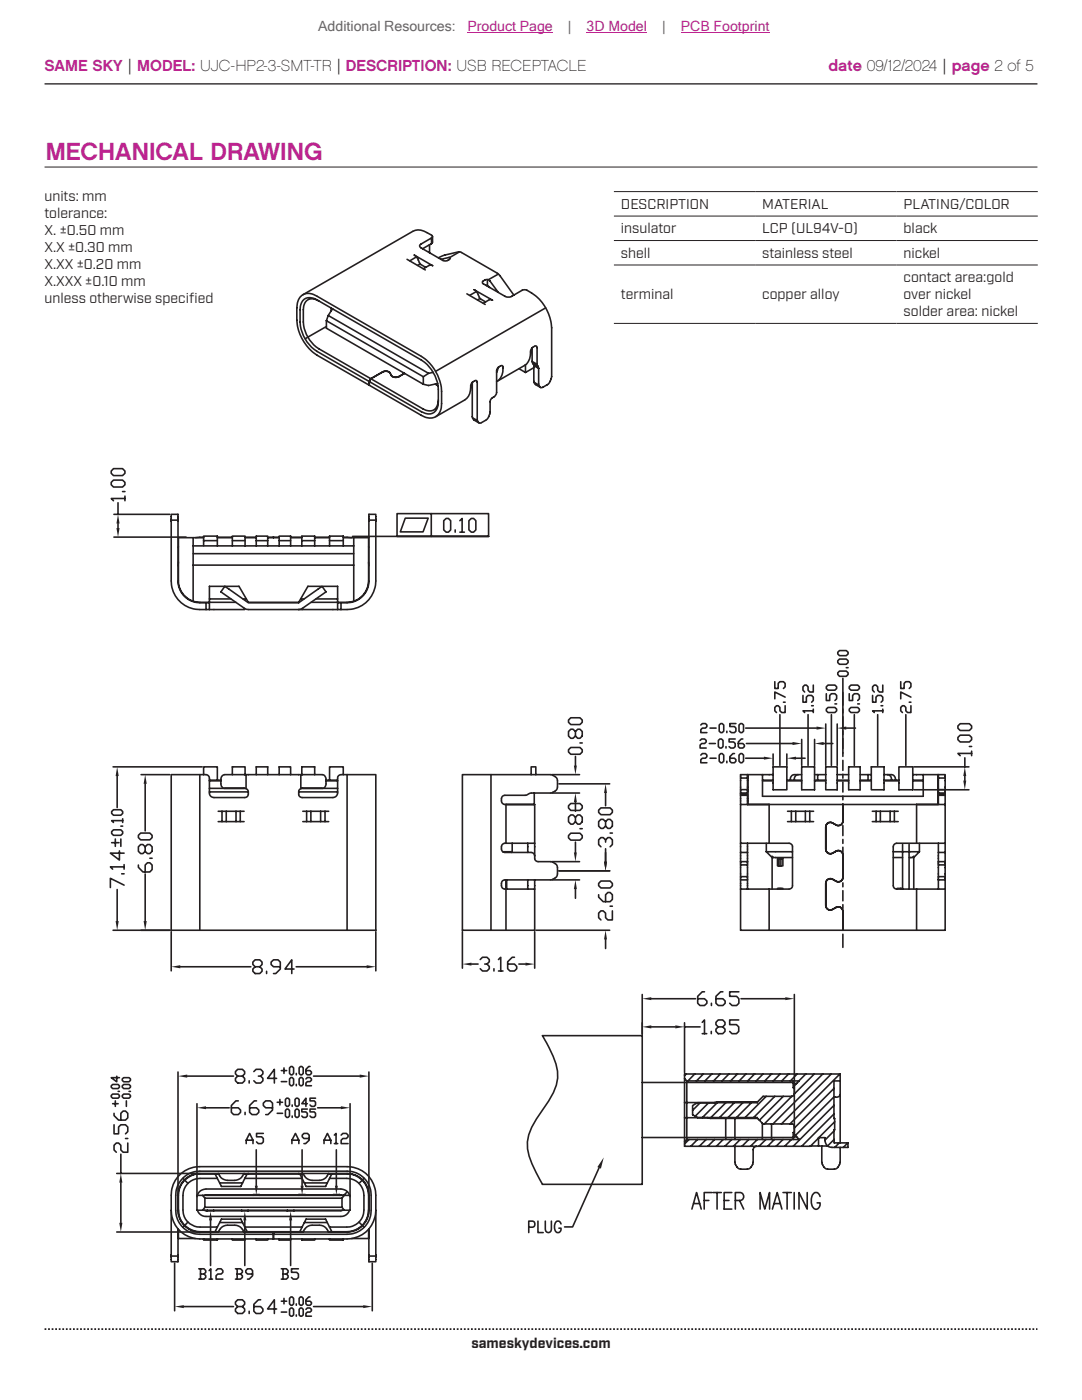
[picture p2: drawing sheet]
<svg xmlns="http://www.w3.org/2000/svg" width="216mm" height="279mm" viewBox="0 0 216 279" stroke-linecap="round" stroke-linejoin="round" font-family="sans-serif">
<path d="M8.9 16.7h198.1" fill="none" stroke="#231f20" stroke-width=".26"/>
<path d="M8.9 265.3h198.1" fill="none" stroke="#231f20" stroke-width=".35" stroke-dasharray=".4 .4 .4 .4 .4 .4" stroke-dashoffset=".7" stroke-linecap="butt"/>
<path d="M8.9 33.3h198.1M122.5 38.2h84.6M122.5 43.1h84.6M122.5 48h84.6M122.5 52.9h84.6M122.5 64.5h84.6" fill="none" stroke="#231f20" stroke-width=".2"/>
<path d="M35.5 213.9v24.4M37.4 214.8h9.2M62.6 214.8h9.2M73.6 213.9v24.4" fill="none" stroke="#231f20" stroke-width=".32"/>
<g fill="#231f20">
<path d="M35.5 214.8l1.9-.3v.6z"/>
<path d="M71.8 214.5l1.8 .3-1.8 .3z"/>
</g>
<g fill="none" stroke="#231f20" stroke-width=".32">
<path d="M47.4 214.8l-.4-.5v-.4l.4-.5h1l.4 .5v.4l-.4 .5h-1l-.4 .4v.5l.4 .4h1l.4-.4v-.5l-.4-.4M49.7 215.7v.4M50.7 213.9l.4-.5h.9l.5 .5v.4l-.5 .5h-.4M52 214.8l.5 .4v.5l-.5 .4h-.9l-.4-.4M55.2 215.2h-1.8l1.3-1.8v2.7M56.1 213.7h1.1M56.1 215.9h1.1M56.7 213.1v1.1M58 212.8h.3l.3 .3v1.1l-.3 .3h-.3l-.2-.3v-1.1zM58 215h.3l.3 .3v1.1l-.3 .3h-.3l-.2-.3v-1.1zM59.1 214.2v.3M59.1 216.4v.3"/>
<path d="M59.9 212.8h.3l.3 .3v1.1l-.3 .3h-.3l-.2-.3v-1.1zM59.9 215h.3l.3 .3v1.1l-.3 .3h-.3l-.2-.3v-1.1zM61 215.3l.3-.3h.6l.2 .3v.3l-.2 .3h-.6l-.3 .2v.6h1.1M61.9 212.8h-.3l-.6 .6v.8l.3 .3h.6l.2-.3v-.3l-.2-.2h-.9M23.3 234.2h16.3M24.1 230.3v3.9M24.1 236v8M23.3 245.9h16.3"/>
</g>
<g fill="#231f20">
<path d="M23.8 244h.6l-.3 1.9z"/>
<path d="M24.1 234.2l.3 1.8h-.6z"/>
</g>
<g fill="none" stroke="#231f20" stroke-width=".32">
<path d="M111.5 156.4h10.2M120.8 158.3v2.5M111.5 173.8h10.2M120.8 169.4v2.6M22.2 216.7l.3-.3h1.1l.2 .3v.3l-.2 .2h-1.1l-.3-.2zM22.5 218.3h1.1l.2 .3v.3l-.2 .3h-1.1l-.3-.3v-.3zM23 219.7v1.1M23.3 214.8v1.1l-1.1-.8h1.6M23.6 217.8h.2M24.4 218.6l.3-.3h1.1l.2 .3v.3l-.2 .3h-1.1l-.3-.3zM24.4 216.7l.3-.3h1.1l.2 .3v.3l-.2 .2h-1.1l-.3-.2zM24.4 215.3l.3-.2h1.1l.2 .2v.3l-.2 .3h-1.1l-.3-.3z"/>
<path d="M25.2 219.7v1.1M25.8 217.8h.2M22.5 220.3h1.1M22.8 224.5v1.8h.9v-1.4l.4-.4h.9l.5 .4v.9l-.5 .5M22.8 222.2v.4l.9 .9h1.3l.5-.4v-.9l-.5-.5h-.4l-.5 .5v1.3M25 227.2h.5M25.5 228.1v1.9h-.9l-.5-.5v-.9l-.4-.5h-.5l-.4 .5v.9l.4 .5"/>
</g>
<g fill="#231f20">
<path d="M120.8 156.4l.3 1.9h-.6z"/>
<path d="M120.5 172h.6l-.3 1.8z"/>
</g>
<path d="M111.5 173.8h10.2M119.9 161.2h1.8l.5 .5v.4l-.5 .5h-1.8l-.4-.5v-.4zM120.8 168.1v-.5l-.4-.4h-.5l-.4 .4v.9l.4 .5M120.8 167.6l.5-.4h.4l.5 .4v.9l-.5 .5M120.8 164l.5-.5h.4l.5 .5v.9l-.5 .4h-.4l-.5-.4v-.9l-.4-.5h-.5l-.4 .5v.9l.4 .4h.5l.4-.4M120.8 170.1v1.9M121.7 166.3h.5M107 185.7h14.7M120.8 187.5v1.8" fill="none" stroke="#231f20" stroke-width=".32"/>
<g fill="#231f20">
<path d="M120.5 172h.6l-.3 1.8z"/>
<path d="M120.8 185.7l.3 1.8h-.6z"/>
</g>
<path d="M28.2 154.6h5.7M29 156.4v9.4M29 174.4v9.4M119.5 178.6v.4l.9 .9h1.3l.5-.4v-.9l-.5-.5h-.4l-.5 .5v1.3M119.9 175.8h1.8l.5 .5v.5l-.5 .4h-1.8l-.4-.4v-.5zM28.2 185.7h5.7M121.7 180.9h.5M122.2 181.8v1.8h-.9l-.5-.5v-.9l-.4-.4h-.5l-.4 .4v.9l.4 .5" fill="none" stroke="#231f20" stroke-width=".32"/>
<g fill="#231f20">
<path d="M28.7 183.8h.6l-.3 1.9z"/>
<path d="M29 154.6l.3 1.8h-.6z"/>
</g>
<path d="M27.6 172.6v.5l.9 .9h1.4l.5-.5v-.9l-.5-.4h-.5l-.4 .4v1.4M28.1 166.3h1.8l.5 .4v.5l-.5 .4h-1.8l-.5-.4v-.5zM29 169l.4-.5h.5l.5 .5v.9l-.5 .5h-.5l-.4-.5v-.9l-.5-.5h-.4l-.5 .5v.9l.5 .5h.4l.5-.5M29.9 171.3h.5M34.8 252.1v9.5M74.3 252.1v9.5M36.7 260.8h9.9M62.6 260.8h9.9" fill="none" stroke="#231f20" stroke-width=".32"/>
<g fill="#231f20">
<path d="M34.8 260.8l1.9-.3v.6z"/>
<path d="M72.5 260.5l1.8 .3-1.8 .3z"/>
</g>
<g fill="none" stroke="#231f20" stroke-width=".32">
<path d="M39.3 220.3v18.5M41.1 221.1h4.6M63.4 221.1h4.6M69.9 220.3v18.5M52 259.4h-.4l-.9 .9v1.4l.4 .4h.9l.5-.4v-.5l-.5-.4h-1.3M56.1 259.7h1.1M56.7 259.1v1.1M57.8 259.1l.2-.3h.3l.3 .3v1.1l-.3 .3h-.3l-.2-.3zM59.9 258.8h.3l.3 .3v1.1l-.3 .3h-.3l-.2-.3v-1.1zM61.9 258.8h-.3l-.6 .6v.8l.3 .3h.6l.2-.3v-.3l-.2-.2h-.9M47.4 260.8l-.4-.5v-.4l.4-.5h1l.4 .5v.4l-.4 .5h-1l-.4 .4v.5l.4 .4h1l.4-.4v-.5l-.4-.4M49.7 261.7v.4"/>
<path d="M55.2 261.2h-1.8l1.3-1.8v2.7M56.1 261.9h1.1M58 261h.3l.3 .3v1.1l-.3 .3h-.3l-.2-.3v-1.1zM59.1 260.2v.3M59.1 262.4v.3M59.9 261h.3l.3 .3v1.1l-.3 .3h-.3l-.2-.3v-1.1zM61 261.3l.3-.3h.6l.2 .3v.3l-.2 .3h-.6l-.3 .2v.6h1.1"/>
</g>
<g fill="#231f20">
<path d="M39.3 221.1l1.8-.3v.6z"/>
<path d="M68 220.8l1.9 .3-1.9 .3z"/>
</g>
<g fill="none" stroke="#231f20" stroke-width=".32">
<path d="M110.1 158.3h5.5M110.1 154.6h5.5M114.8 151v1.8M114.8 160.1v1.8M47.5 219.7h-.4l-.9 .9v1.4l.4 .4h.9l.5-.4v-.5l-.5-.4h-1.3M51.2 219.7h-.5l-.9 .9v1.4l.5 .4h.9l.4-.4v-.5l-.4-.4h-1.4M55.3 220h1.1M55.8 219.4v1.1M57.2 219.2h.3l.3 .2v1.1l-.3 .3h-.3l-.3-.3v-1.1zM58.9 219.4l.2-.2h.3l.3 .2v1.1l-.3 .3h-.3l-.2-.3zM63 219.2h-1.1v.5h.8l.3 .3v.5l-.3 .3h-.6l-.2-.3M48.9 222v.4"/>
<path d="M54.4 221.1h-1.4l-.5-.5v-.4l.5-.5h.9l.5 .5v1.3l-.9 .9h-.5M55.3 222.2h1.1M57.2 221.3h.3l.3 .3v1.1l-.3 .3h-.3l-.3-.3v-1.1zM58.3 220.5v.3M58.3 222.7v.3M59.1 221.3h.3l.3 .3v1.1l-.3 .3h-.3l-.2-.3v-1.1zM61.3 220.3h-1.1l.8-1.1v1.6M61.3 221.3h-1.1v.6h.8l.3 .3v.5l-.3 .3h-.5l-.3-.3M63 221.3h-1.1v.6h.8l.3 .3v.5l-.3 .3h-.6l-.2-.3"/>
</g>
<g fill="#231f20">
<path d="M114.8 158.3l.3 1.8h-.6z"/>
<path d="M114.5 152.8h.6l-.3 1.8z"/>
</g>
<path d="M113.9 149.2h1.8l.5 .4v.5l-.5 .4h-1.8l-.5-.4v-.5zM113.9 143.2h1.8l.5 .5v.5l-.5 .4h-1.8l-.5-.4v-.5zM114.8 146l.5-.5h.4l.5 .5v.9l-.5 .4h-.4l-.5-.4v-.9l-.5-.5h-.4l-.5 .5v.9l.5 .4h.4l.5-.4M115.7 148.3h.5M110.1 172h5.5M110.1 175.6h5.5M114.8 168.1v2M114.8 177.4v1.9" fill="none" stroke="#231f20" stroke-width=".32"/>
<g fill="#231f20">
<path d="M114.8 175.6l.3 1.8h-.6z"/>
<path d="M114.5 170.1h.6l-.3 1.9z"/>
</g>
<path d="M22.6 153h17.7M23.4 154.9v6.3M23.4 177.5v6.3M113.9 166.3h1.8l.5 .5v.4l-.5 .5h-1.8l-.5-.5v-.4zM113.9 160.4h1.8l.5 .4v.5l-.5 .4h-1.8l-.5-.4v-.5zM114.8 163.1l.5-.5h.4l.5 .5v.9l-.5 .5h-.4l-.5-.5v-.9l-.5-.5h-.4l-.5 .5v.9l.5 .5h.4l.5-.5M115.7 165.4h.5M22.6 185.7h11.3" fill="none" stroke="#231f20" stroke-width=".32"/>
<g fill="#231f20">
<path d="M23.1 183.8h.6l-.3 1.9z"/>
<path d="M23.4 153l.3 1.9h-.6z"/>
</g>
<g fill="none" stroke="#231f20" stroke-width=".32">
<path d="M70.3 107.1h27.2h-18.3v-4.6h18.3v4.6M80.9 103.4h4.5l-1 2.7h-4.5zM86.1 102.5v4.6M88.5 103.9l.5-.4h.5l.4 .4v1.9l-.4 .4h-.5l-.5-.4zM90.8 105.8v.4M91.8 103.9l.4-.4v2.7M91.8 106.2h.9M93.6 103.9l.4-.4h.5l.5 .4v1.9l-.5 .4h-.5l-.4-.4zM168.2 138.2v2.5M148.8 151.3h3.6M154.3 150.5v2.3M157 150.5v2.3"/>
<path d="M158.8 151.3h1.8M168.2 141.5v.8M168.2 143v2.1M168.2 145.8v.8M168.2 147.4v2M168.2 150.2v.8M168.2 151.7v2M168.2 154.5v.8M168.2 156.1v2M168.2 158.9v.7M22.3 162l.3-.4h1.5l.4 .4v.3l-.4 .4h-1.5l-.3-.4zM22.3 168.2h1.4"/>
<path d="M22.6 165.6h1.5l.4 .4v.3l-.4 .4h-1.5l-.3-.4v-.3zM23 167.4v1.5M23.8 169.8v1.8l-1.8-1.3h2.8M24.1 167.4v1.5M24.1 164.9h.4M24.3 174.4h.5M24.5 163.8h-2.2l.3 .3M24.5 163.4v.7M24.8 176.6l-2.8-1.3v1.8M24.8 173h-2.8l.5 .5M24.8 172.6v.9M168.2 160.4v2"/>
<path d="M168.2 163.2v.8M168.2 164.8v2M168.2 167.5v.8M168.2 169.1v2M168.2 171.9v.7M168.2 173.4v2M168.2 176.2v.8M168.2 177.7v2.1M168.2 180.5v.8M168.2 182.1v2M168.2 184.9v.8M168.2 186.4v2.7"/>
</g>
<g fill="#231f20">
<path d="M157 151.3l1.8-.3v.6z"/>
<path d="M152.4 151l1.9 .3-1.9 .3z"/>
</g>
<path d="M139.8 150.7l.3-.3h.7l.3 .3v.3l-.3 .3h-.7l-.3 .3v.6h1.3M141.7 151.3h1.2M143.5 150.7l.3-.3h.3l.3 .3v1.2l-.3 .3h-.3l-.3-.3zM145 151.9v.3M146.6 150.4h-.4l-.6 .6v.9l.3 .3h.7l.2-.3v-.3l-.2-.3h-1M147.5 150.7l.3-.3h.3l.3 .3v1.2l-.3 .3h-.3l-.3-.3zM148.9 148.4h9.2M160 147.6v5.2M162.5 147.6v5.2M164.3 148.4h1.9" fill="none" stroke="#231f20" stroke-width=".32"/>
<g fill="#231f20">
<path d="M162.5 148.4l1.8-.3v.6z"/>
<path d="M158.1 148.1l1.9 .3-1.9 .3z"/>
</g>
<path d="M139.7 147.8l.3-.3h.6l.3 .3v.3l-.3 .3h-.6l-.3 .3v.6h1.2M141.5 148.4h1.2M143.3 147.8l.3-.3h.4l.3 .3v1.2l-.3 .3h-.4l-.3-.3zM144.9 149v.3M146.7 147.5h-1.2v.6h.9l.3 .3v.6l-.3 .3h-.6l-.3-.3M148.2 147.5h-.3l-.6 .6v.9l.3 .3h.6l.3-.3v-.3l-.3-.3h-.9M182.4 157.6h10.9M182.4 153h10.9M192.5 151.2v1.8M192.5 154.9v.9" fill="none" stroke="#231f20" stroke-width=".32"/>
<g fill="#231f20">
<path d="M192.2 155.8h.6l-.3 1.8z"/>
<path d="M192.5 153l.3 1.9h-.6z"/>
</g>
<path d="M22.7 107.2h14.4M22.7 102.6h11.2M23.5 100.3v2.3M23.5 104.5v.9M191.1 147.2l.5-.5h1.8l.5 .5v.4l-.5 .5h-1.8l-.5-.5zM191.6 144.4h1.8l.5 .5v.4l-.5 .5h-1.8l-.5-.5v-.4zM193.4 149h.5M193.9 150.4h-2.8l.5 .4M193.9 149.9v.9" fill="none" stroke="#231f20" stroke-width=".32"/>
<g fill="#231f20">
<path d="M23.2 105.4h.7l-.4 1.8z"/>
<path d="M23.5 102.6l.4 1.9h-.7z"/>
</g>
<g fill="none" stroke="#231f20" stroke-width=".32">
<path d="M22.6 95.8h1.9l.4 .5v.4l-.4 .5h-1.9l-.4-.5v-.4zM22.6 93.5h1.9l.4 .5v.5l-.4 .4h-1.9l-.4-.4v-.5zM24.5 98.1h.4M24.9 99.5h-2.7l.4 .4M24.9 99v.9M39.9 154.6v31.1M69.3 154.6v31.1M98 154.6v31.1M101 160.6v7.7M101 177.4v8.3M153.5 160.6v7.7M153.5 177.4v8.3"/>
<path d="M182.9 160.6v7.7M182.9 177.4v8.3"/>
</g>
<path d="M42 241.8l.3 1.8h-.6z" fill="#231f20"/>
<path d="M39.7 253.2h1l.4 .4v.3l-.4 .4M40 254.3h.7l.4 .3v.3l-.4 .4h-1M40 253.2v2.1M41.7 253.6l.4-.4v2.1M41.7 255.3h.7M42 243.6v9M43.1 253.6l.4-.4h.6l.4 .4v.3l-.4 .4h-.6l-.4 .3v.7h1.4" fill="none" stroke="#231f20" stroke-width=".32"/>
<path d="M48.8 241.8l.4 1.8h-.6z" fill="#231f20"/>
<path d="M47 253.2h1l.4 .4v.3l-.4 .4M47.3 254.3h.7l.4 .3v.3l-.4 .4h-1M47.3 253.2v2.1M48.8 243.6v9M50.4 254.3h-1l-.4-.4v-.3l.4-.4h.7l.3 .4v1l-.7 .7h-.3" fill="none" stroke="#231f20" stroke-width=".32"/>
<path d="M58 241.8l.3 1.8h-.6z" fill="#231f20"/>
<path d="M56.1 253.2h1l.4 .4v.3l-.4 .4M56.5 254.3h.6l.4 .3v.3l-.4 .4h-1M56.5 253.2v2.1M58 243.6v9M59.5 253.2h-1.3v.7h1l.3 .4v.6l-.3 .4h-.7l-.3-.4" fill="none" stroke="#231f20" stroke-width=".32"/>
<path d="M50.8 236.6h.6l-.3 1.8z" fill="#231f20"/>
<path d="M49.1 228.2v-.6l.7-1.4 .7 1.4v.6M49.1 227.6h1.4M51.1 229.5v7.1M52.5 226.2h-1.3v.7h1l.3 .3v.7l-.3 .3h-.7l-.3-.3" fill="none" stroke="#231f20" stroke-width=".32"/>
<path d="M60 236.6h.6l-.3 1.8z" fill="#231f20"/>
<path d="M58.2 228.2v-.6l.8-1.4 .6 1.4v.6M58.2 227.6h1.4M60.3 229.5v7.1M61.7 227.2h-1.1l-.3-.3v-.4l.3-.3h.8l.3 .3v1.1l-.7 .6h-.4" fill="none" stroke="#231f20" stroke-width=".32"/>
<path d="M66.8 236.6h.6l-.3 1.8z" fill="#231f20"/>
<path d="M148.8 145.3h14.1M164.8 144.5v8.3M167.1 144.5v8.3M168.9 145.3h1.8M64.7 228.2v-.6l.6-1.4 .7 1.4v.6M64.7 227.6h1.3M66.7 226.5l.4-.3v2M66.7 228.2h.7M67.1 229.5v7.1M68.1 226.5l.3-.3h.7l.4 .3v.4l-.4 .3h-.7l-.3 .4v.6h1.4" fill="none" stroke="#231f20" stroke-width=".32"/>
<g fill="#231f20">
<path d="M167.1 145.3l1.8-.3v.6z"/>
<path d="M162.9 145l1.9 .3-1.9 .3z"/>
</g>
<g fill="none" stroke="#231f20" stroke-width=".32">
<path d="M81.2 51.8l3.7 2.1M83.1 51.3l-1.3 .8M83.8 52.7l-.5 .3M84.9 53.4l-1.1-.8a3.1 3.1 0 0 0-1.1-1.7l3.6 2.1-.4-.1-.3 .1-1.1 .6M85.7 48.9v1.6M86.1 47.5l-2.1 1.2-.3 .3 .1 .2 .2 .3 4.6 2.6a1.17 1.17 0 0 0 1.3-.6l-.3-.1-1.6 .4M86.1 47.5l.2-.3a3.7 3.7 0 0 0-3.9-1l-22 12.6M86.1 47.5v1.1M86.1 48.6l-1.8 1M86.3 47.2v1.1l-.2 .3M87.5 51.5l1.1-.6 2.9-.6h.4l7.4 4.3 3.2 4.3M91.7 50.3l-2 1.1"/>
<path d="M93.2 58.6l3.6 2.2M95.1 58.2l-1.4 .8M95.8 59.6l-.5 .3M97 56.9l.7 .5M97.3 55.8v1.2M99.4 58.3l-1.6-2.2a.87 .87 0 0 0-.9-.3 .87 .87 0 0 0-.6 .6l4.9 2.9 .8-.1 2.4-1.3a1.84 1.84 0 0 1 1.6 .5 8.9 8.9 0 0 1 4.1 7v9.8a2.53 2.53 0 0 1-.9 1.6l-1 .5a.66 .66 0 0 1-.7-.7v-3.1M99.5 54.7l-2 1.1M63.6 60.1a1.87 1.87 0 0 0-2.2-.3 1.87 1.87 0 0 0-.9 2 8.2 8.2 0 0 0 1.1 5.8 6.5 6.5 0 0 0 2 2l10.4 6-.3 .5M65.1 65.2l-4.2 2.4M65.1 64l19.4 11.2M65.1 64v1.5l19.4 11.2M65.5 63l20 11.5"/>
<path d="M66 61.4l.1 .6M66.3 61.6l-.8 1.4-.4 1M73.7 76.1l10.4 6.1a2.03 2.03 0 0 0 3.2-.8 12 12 0 0 0 0-5.1 7.6 7.6 0 0 0-3.2-4.4l-20.8-12a2.06 2.06 0 0 0-2.4-.3 2.06 2.06 0 0 0-1 2.2 9 9 0 0 0 1 5.8l.8 1.2 1 .9 11 6.4v.8M73.7 76.1v.8l-10.4-6a9.1 9.1 0 0 1-4.1-7 6.8 6.8 0 0 1 .6-4.5 2.42 2.42 0 0 1 3.5-.3l20.8 12a8.9 8.9 0 0 1 4 7v2.5a2.47 2.47 0 0 1-1.2 2.6 2.47 2.47 0 0 1-2.8-.3l-10.4-6M73.7 76.9h.1M77.9 74.5l.2 .4M77.9 74.5a1.22 1.22 0 0 0-1.6-.3l-2.3 1.4-.3 .5M77.9 74.5a1.18 1.18 0 0 0-1.6-.2l-2.3 1.3 10.4 6a1.88 1.88 0 0 0 2.2 .2 1.88 1.88 0 0 0 .9-2M78.1 74.9a1.24 1.24 0 0 0 1.5 .3l1.1-.7-1.1 .7a1.24 1.24 0 0 1-1.5-.3zM85.5 74.5l-1 .7v1.5M86.4 74.3l-.9 .2M86.9 76.6l.5 .4"/>
<path d="M87.3 76.5l-1.8 .4-1-.2M94.2 76.3v6.8l.3 .7 1.1 .6M96.9 60.3l-1.2-.9a2.54 2.54 0 0 0-1.1-1.6l3.7 2.1h-.7l-1.2 .6M99.1 76.1a2.55 2.55 0 0 0 1.1-3.1h-.1a1.15 1.15 0 0 0-1 1v4.3a2.31 2.31 0 0 1-1.1 1.4l-.2 .4v2.3l-.3 .9-.6 .6-1.1 .5a.68 .68 0 0 1-.6-.7v-7.4l-.1-.4a1.18 1.18 0 0 0-1.2 1.3 2.91 2.91 0 0 1-1.2 2.6l-5.8 3.4M99.4 73.4l-.3 .9M104.9 72.8v1.5M106.2 72.1l.1 .4M106.2 69.4v2.7M106.2 72.1l1 .6M106.3 72.5l1 .5M106.3 72.5l.1 .1M106.4 72.6l.1 .4 1 .5"/>
<path d="M106.4 72.6l1 .6M106.5 73.4l-1.6 .9-1.3-.7M106.5 73v3.3l.3 .4 1.1 .6M106.5 76.3l1 .6M107.2 72.7v-3.3a.3 .3 0 0 0-.2-.3 .3 .3 0 0 0-.3 0 1.19 1.19 0 0 0-.8 1.2 2.99 2.99 0 0 1-1.2 2.6l-5.5 3.2M107.2 72.7l.1 .3M107.3 73l.1 .2M107.4 73.2l.1 .3M108.9 61.4l-22 12.7M94.3 83.4l1 .5M34.2 103.8h1.3M35.6 109.1l-.1 .1"/>
<path d="M35.6 112.2l-.1 .7M38.5 110.5h32.1M38.5 120l1.4 .2h1.9v-3.2h5.9l1.9 3.2h10l1.8-3.2h6v3.2M38.5 108.9h32.1M38.5 107.3v12.7M38.5 112.8h32.1M40.6 107h2.8v.9h-2.8zM40.6 107.2l-1.6 .1M40.6 107.9v1M40.6 107.3h-5v8.6a4.3 4.3 0 0 0 2.9 4.1M41.8 119.5h4.3M43.4 107.2h3"/>
<path d="M43.4 107.3h3M43.4 107.9v1M46.4 107.9v1M46.4 107h2.5v.9h-2.5zM48.5 119.5h.6M48.9 107.3h2.2M48.9 107.9v1M48.9 107.2h2.2M51.1 107.9h2.3v-.9h-2.3v1.9M53.4 107.9v1M53.4 107.3h2.3M53.4 107.2h2.3"/>
<path d="M54.5 107.2v.1M54.6 107.2v.1M55.7 107h2.3v.9h-2.3zM55.7 107.9v1M58 107.3h2.2M58 107.9v1M58 107.2h2.2M60 119.5h.7M60.2 107.9h2.6v-.9h-2.6v1.9M62.8 107.2h3M62.8 107.9v1M62.8 107.3h3"/>
<path d="M63 119.5h4.4M65.8 107.9h2.7v-.9h-2.7v1.9M68.5 107.2l1.7 .1M68.5 107.3h5v8.6a4.4 4.4 0 0 1-2.9 4.1M68.5 107.9v1M70.6 120l-1.4 .2h-7.1M70.6 107.3v12.7M73.5 112.2l.1 .7M73.5 109.1l.1 .1M73.6 103.8h1.4M41.1 120.3h.7v1.3M41.1 120.3v1.3"/>
<path d="M41.1 120.3a4.7 4.7 0 0 1-5.3-3l-.3-1.4v-13.3h-1.3v13.3a5.7 5.7 0 0 0 5.7 5.7h8.9M41.8 120.2h5.3M59.6 121.6l.8-.2 4.7-3.3-.8-1.1-4.7 3.3h-10l-4.7-3.3-.8 1.1 5 3.5h20.2a5.7 5.7 0 0 0 5.7-5.7v-13.3h-1.4v13.3a4.4 4.4 0 0 1-4.3 4.4h-1.9v1.3M68 120.3v1.3M154.6 136v1.4h.7v-1l.3-.4h.7l.4 .4v.7l-.4 .3M156.7 139.1l-2.1-1v1.4M160.2 138.8v1.3h.7v-1l.3-.3h.7l.4 .3v.7l-.4 .3M162.3 136.7v1.4h-.7l-.4-.4v-.6l-.3-.4h-.3l-.4 .4v.6l.4 .4M164.9 138.4v1.4h.7v-1l.3-.4h.7l.3 .4v.7l-.3 .3M165.2 136.7h1.4l.3 .4v.3l-.3 .3h-1.4l-.3-.3v-.3zM167.2 134.3l.3-.4h1.4l.3 .4v.3l-.3 .4h-1.4l-.3-.4zM167.2 131.9l.3-.4h1.4l.3 .4v.3l-.3 .4h-1.4l-.3-.4z"/>
<path d="M167.5 129.8h1.4l.3 .4v.3l-.3 .4h-1.4l-.3-.4v-.3zM168.2 135.4v14.9M168.9 133.3h.3M169.5 138.4v1.4h.6v-1l.4-.4h.6l.4 .4v.7l-.4 .3M169.8 136.7h1.3l.4 .4v.3l-.4 .3h-1.3l-.3-.3v-.3zM174.1 138.8v1.3h.7v-1l.3-.3h.7l.3 .3v.7l-.3 .3M176.1 136.7v1.4h-.6l-.4-.4v-.6l-.3-.4h-.3l-.4 .4v.6l.4 .4M179.7 136v1.4h.7v-1l.3-.4h.7l.4 .4v.7l-.4 .3M181.8 139.1l-2.1-1v1.4M40.6 154.6v-1.6h2.8v2.7M41.8 157.3h7a.72 .72 0 0 1 .8 .7M41.8 155.7h2.3"/>
<path d="M41.8 158h7.7M41.8 155.8h2.3M44.8 157.3h-.1a.87 .87 0 0 1-.6-.9l.1-1.3 .3-.4 .3-.1h19.5l.5 .3a1.91 1.91 0 0 1 .3 1.5v.2a.79 .79 0 0 1-.8 .7M46.4 154.6v-1.6h2.5v1.6M49.1 154.6v2.8M49.6 158a.84 .84 0 0 1-.8 1.2h-6.1a.89 .89 0 0 1-.9-.9v-3a.73 .73 0 0 0-.7-.7h-6.9v31.1h40.8v-31.1h-7a.68 .68 0 0 0-.6 .7v3a.95 .95 0 0 1-1 .9h-6.1a.8 .8 0 0 1-.7-1.2M51.1 154.6v-1.6h2.3v1.6M55.7 154.6v-1.6h2.3v1.6M59.6 158h7.8M60 157.3h.2M60 154.6v2.8M60.2 154.6v-1.6h2.6v1.6"/>
<path d="M65.1 155.7h2.2M65.1 155.8h2.3M67.4 157.3h-7.1a.68 .68 0 0 0-.7 .7M68.5 154.6v-1.6h-2.7v2.7M106 154.6v-1.6h.9v1.6M106.6 158.3v2.3M139.8 144.7l.3-.3h.7l.3 .3v.3l-.3 .3h-.7l-.3 .3v.6h1.3M141.7 145.3h1.2M143.5 144.7l.3-.3h.3l.3 .3v1.2l-.3 .3h-.3l-.3-.3zM145 145.9v.3M146.8 144.4h-1.2v.6h1l.2 .3v.6l-.2 .3h-.7l-.3-.3M147.5 144.7l.3-.3h.3l.3 .3v1.2l-.3 .3h-.3l-.3-.3z"/>
<path d="M147.8 158.5v17.1h1.4M147.8 158.4v.1h1.4M147.8 158.3v.1M147.8 155.3h1.4M147.8 157.6h1.4M147.8 154.6h1.4v3.7h-1.4zM149.2 158.5v.2h-1.4M149.2 158.3v.1h-1.4M149.2 158.4v.1M149.2 154.6h.1M149.2 158.7v1.9M149.2 154.6h2.9v4.3h32.1v-4.3"/>
<path d="M149.2 154.6v6M152.1 155.8h2.2M152.1 154.6h2.2M152.1 155.7h2.2M154.3 153h2.7v4.6h-2.7zM155.6 142.6v10.2M156.3 140.1h.4M156.7 140.8v1.4h-.7l-.4-.3v-.7l-.3-.4h-.4l-.3 .4v.7l.3 .3M157 155.7h3M157 155.8h3M159.2 154.6h-.1a.93 .93 0 0 0-.6 1.1M160 153h2.5v4.6h-2.5z"/>
<path d="M160 154.6h-1.7a.93 .93 0 0 0-.6 1.1M161.2 142.6v10.2M161.9 140.8h.4M162.3 141.9h-2.1l.4 .3M162.3 141.5v.7M162.5 154.6h2.3M162.5 155.7h2.3M162.5 155.8h2.3M163.2 154.6v1.1M164.8 153h2.3v4.6h-2.3zM164.9 141.5l.3-.3h1.4l.3 .3v.4l-.3 .3h-1.4l-.3-.3zM165.9 142.6v10.2"/>
<path d="M166.6 140.5h.3M167.1 155.8h2.2M167.1 154.6h2.2M167.1 155.7h2.2M169.3 153h2.3v4.6h-2.3zM169.8 141.2h1.3l.4 .3v.4l-.4 .3h-1.3l-.3-.3v-.4zM170.5 142.6v10.2M171.1 140.5h.4M171.6 155.8h2.3M171.6 154.6h2.3M171.6 155.7h2.3M173.2 154.6v1.1"/>
<path d="M173.9 153h2.5v4.6h-2.5zM175.1 142.6v10.2M175.8 140.8h.3M176.1 141.9h-2l.4 .3M176.1 141.5v.7M176.4 155.8h3M176.4 154.6h1.5l.4 .1 .3 .4 .1 .6M176.4 155.7h3M177.1 154.6l.6 .3 .2 .8M179.4 153h2.7v4.6h-2.7zM180.7 142.6v10.2M181.4 140.1h.4"/>
<path d="M181.8 140.8v1.4h-.7l-.4-.3v-.7l-.3-.4h-.3l-.4 .4v.7l.4 .3M182.1 154.6h5.1M182.1 155.7h2.1M182.1 155.8h2.1M187.2 154.6v6h-4.3M187.2 158.7h1.4M187.2 158.5v2.1M187.2 158.3h1.4M187.2 154.7v3.7M187.2 155.3h1.4M187.2 157.6h1.4M187.2 154.7v-.1h1.4v6"/>
<path d="M188.6 158.4h-1.4v.1h1.4M43.5 164h5.2M43.5 161.9h5.2M44.3 161.9v2.1M45.1 161.9v2.1M47.1 161.9v2.1M47.9 161.9v2.1M60.4 164h5.2M60.4 161.9h5.2M61.2 161.9v2.1M62 161.9v2.1M64 161.9v2.1"/>
<path d="M64.9 161.9v2.1M100.3 170h1.9l-.1 .1M101 175.6v1.8M101.1 175.6v1.8M102.2 168.3v1.7M105.3 168.3v1.8M105.3 175.6v1.8M106.7 175.6v10.1h-14.4v-31.1h17.6l.4 .1a1.15 1.15 0 0 1 .9 1.1v1.3a1.51 1.51 0 0 1-1.3 1.2h-3.9l-1.2 .4h-4.1a.95 .95 0 0 0-.7 .9 .95 .95 0 0 0 .7 1h6v10.7a.68 .68 0 0 0 .7 .7l2.9 .1a1.14 1.14 0 0 1 .9 1v1.3a1.5 1.5 0 0 1-1.3 1.2h-9.2a.95 .95 0 0 0-.7 .9 .95 .95 0 0 0 .7 .9h6M106.7 168.3h-6a.95 .95 0 0 0-.7 .9 .95 .95 0 0 0 .7 .9h5.3a.73 .73 0 0 1 .7 .7M147.8 160.6h20.4v3.2a.88 .88 0 0 1-1.4 .8 1.47 1.47 0 0 0-1.6-.4l-.4 .6v.2M147.8 168.3h9.7a.72 .72 0 0 1 .6 .7v7.8a.68 .68 0 0 1-.6 .6h-9.7M147.8 175.6v10.1h40.8v-10.1"/>
<path d="M147.8 170.1h1.4M147.8 172h1.4M147.8 175h1.4M147.8 172.6h1.4M149.2 168.3v9.1M152.9 168.3v1.7M152.9 170l1.2 1.1M155.1 171.3h1.1v1.5h-1.1zM155.1 177.4v-.1h1.1v.1M155.5 171.3v1.5M155.5 177.3v.1M155.8 171.3v1.5"/>
<path d="M155.8 177.3v.1M157.1 164h5.2M157.1 161.9h5.2M157.9 161.9v2.1M158.1 170h-5.2M158.1 171.1h-3.7l-.3-.2v6.5M158.8 161.9v2.1M160.7 161.9v2.1M161.6 161.9v2.1M164.8 169.5a.9 .9 0 0 0 1.3 .8l.7-.4M164.8 169.5a.92 .92 0 0 0 1.4 .8l.6-.4M164.8 165v4.5"/>
<path d="M164.9 170h.1M165.4 175.4h.1M166.6 170h.1M166.8 169.9a.9 .9 0 0 1 1.4 .8M167.9 170h.1M168.2 170.7v4.4a.91 .91 0 0 1-1.4 .8l-.6-.4a.92 .92 0 0 0-1.4 .8M168.2 160.5v3.2a.91 .91 0 0 1-.4 .9 .91 .91 0 0 1-1 0l-.6-.3a.92 .92 0 0 0-1.4 .7M168.2 160.6h20.4M168.2 175.1a.89 .89 0 0 1-1.4 .8 1.47 1.47 0 0 0-1.6-.4l-.4 .5v.3v4.4a.9 .9 0 0 0 1.3 .8 1.47 1.47 0 0 1 1.6-.4l.5 .5v.3M174.1 164h5.1M174.1 161.9h5.1M174.8 161.9v2.1"/>
<path d="M175.7 161.9v2.1M177.6 161.9v2.1M178.2 171.1h1.9M178.2 170h5.3M178.5 161.9v2.1M179.7 177.3v.1M180.1 177.3h-1.1v.1M180.1 168.5v8.9M181.4 171.1h.6l.3-.2v6.5M181.4 168.5v8.9M183.5 168.3v1.7M183.5 170l-1.2 1.1"/>
<path d="M187.2 170.1h1.4M187.2 172h1.4M187.2 172.6h1.4M187.2 175h1.4M187.2 168.3v9.1M188.6 160.6v15h-1.4M188.6 168.3h-9.7a.72 .72 0 0 0-.7 .7v7.8a.67 .67 0 0 0 .7 .6h9.7M34.2 185.9v7.9M36 192.9h14.1M59.1 192.9h14.1M75 185.9v7.9M164.8 180.7a.9 .9 0 0 0 1.4 .8 1.35 1.35 0 0 1 1.6-.3l.4 .7"/>
<path d="M168.2 181.9v3.8M36.5 235.1l.3 .4M36.9 235.5l.6 .7M39.4 238.6a1.75 1.75 0 0 1 1.7-1.3h27.3a1.65 1.65 0 0 1 1.3 1.3M40.4 238.6h29.5v2.9h-1.2M40.9 239.1l-.5-.5h-1.1v2.9h1.1M42.9 234.3l1.3 2.5h3.9l.7-1.6M43.4 235.2h-3.5a3.4 3.4 0 0 0-3.4 3.4 7.4 7.4 0 0 0 .5 4.6 3.5 3.5 0 0 0 2.9 1.7h3.5l.8-1.6h3.9l.7 1.6M43.5 234.2a2.08 2.08 0 0 0 1.9 1.4 3.2 3.2 0 0 0 2.8-.6l.5-.8M43.6 234.3h-3.7a4.3 4.3 0 0 0-4.3 4.3v3.7M43.8 236.1h4.6M48.6 234.3h.7"/>
<path d="M49.3 234.3h10.5l.5 .9h-11.5zM49.6 234.2l-.2 .1M50.5 238.6v-.2h1.3v.2M50.5 238.4h-9.4l-.4 .2M51.8 238.4h7.8M59.6 234.2l.1 .1M59.6 238.6v-.2h1.3v.2M59.8 234.3h.7M60.4 234.2a2.16 2.16 0 0 0 1.9 1.4 3.2 3.2 0 0 0 2.8-.6l.5-.8M60.7 236.1h4.6M60.9 238.4h5.6M65.6 234.3h3.6a4.3 4.3 0 0 1 4.3 4.3v3.7"/>
<path d="M65.8 235.2h3.4a3.4 3.4 0 0 1 3.4 3.4 7.4 7.4 0 0 1-.4 4.6 3.4 3.4 0 0 1-3 1.7h-3.4M66.2 234.3l-1.2 2.5h-3.9l-.8-1.6M66.5 238.6v-.2h1.3v.2M67.8 238.4l.6 .2M68.2 239.1h-27.3v1.8h27.3M68.7 238.6l-.5 .5v1.8M69.3 237.8l-.7 .8M72.3 235.5l-.7 .7M72.7 235.1l-.4 .4M34.2 241.6a5.7 5.7 0 0 0 5.7 5.7h29.4a5.7 5.7 0 0 0 5.7-5.7M34.2 250.7h1.3M35.5 245.3v6.5h-1.3v-13.3a5.7 5.7 0 0 1 5.7-5.7h29.4a5.7 5.7 0 0 1 5.7 5.7v13.3h-1.4v-6.5"/>
<path d="M35.6 241.5a4.3 4.3 0 0 0 4.3 4.3h3.7M35.6 245.3v1.9h3.4M36.8 244.6l-.3 .3M37.5 243.9l-.6 .6M39.4 241.5a1.77 1.77 0 0 0 1.7 1.3h26.9a1.77 1.77 0 0 0 1.7-1.3M40.6 247.3v.2h2.8v-.2M40.7 241.5l.7 .1M40.9 240.9l-.5 .6M41.4 241.5v.2h1.2v-.2M42.7 241.6h5.5M43.4 244.9l-.5 .9M43.5 245.9a1.99 1.99 0 0 1 1.9-1.4 2.98 2.98 0 0 1 2.8 .6l.5 .8"/>
<path d="M43.8 244h4.6M46.4 247.3v.2h2.5v-.2M48.2 241.5v.2h1.3v-.2M48.6 245.8h11.9M48.8 244.9h11.5l.8-1.6h3.9l.8 1.6M48.8 244.9l.5 .9M49.5 241.6h7.8M51.1 247.3v.2h2.3v-.2M54.5 245.9h14.8a4.3 4.3 0 0 0 4.3-4.3 8.9 8.9 0 0 0-.5-5 4.4 4.4 0 0 0-3.8-2.4h-29.4a4.3 4.3 0 0 0-4.4 4.3 8.2 8.2 0 0 0 .5 5 4.3 4.3 0 0 0 3.9 2.4h14.6v.4M54.6 246.3h14.7a4.7 4.7 0 0 0 4.8-4.7 9 9 0 0 0-.6-5.3 4.8 4.8 0 0 0-4.2-2.6h-29.4a4.8 4.8 0 0 0-4.8 4.8 8.8 8.8 0 0 0 .5 5.2 4.8 4.8 0 0 0 4.3 2.6h14.6v1M54.6 245.9v1.4M55.7 247.3v.2h2.3v-.2"/>
<path d="M57.3 241.5v.2h1.3v-.2M60.2 247.3v.2h2.6v-.2M60.3 244.9l-.5 .9M60.4 245.9l.6-.8a1.72 1.72 0 0 1 1.3-.6 2.98 2.98 0 0 1 2.8 .6l.5 .8M60.7 244h4.6M65.8 247.3v.2h2.7v-.2M65.8 244.9l.4 .9M68.2 240.9l.5 .6h-28.3M68.4 241.5l-.4 .1h-9.4M71.6 243.9l.7 .6M72.3 244.6l.4 .3M73.5 241.5a4.4 4.4 0 0 1-4.3 4.3h-3.6"/>
<path d="M73.5 245.3v1.9h-3.3M73.6 250.7h1.4"/>
</g>
<g fill="#231f20">
<path d="M34.2 192.9l1.8-.3v.6z"/>
<path d="M73.2 192.6l1.8 .3-1.8 .3z"/>
</g>
<path d="M50.9 192.9l-.4-.4v-.5l.4-.4h.9l.5 .4v.5l-.5 .4h-.9l-.4 .5v.4l.4 .5h.9l.5-.5v-.4l-.5-.5M53.2 193.8v.5M55.9 192.9h-1.3l-.5-.4v-.5l.5-.4h.9l.4 .4v1.4l-.9 .9h-.4M58.7 193.4h-1.8l1.3-1.8v2.7M92.3 185.9v7.3M94.1 192.4h1.3M103.5 192.4h1.4M106.7 185.9v7.3" fill="none" stroke="#231f20" stroke-width=".32"/>
<g fill="#231f20">
<path d="M104.9 192.1l1.8 .3-1.8 .3z"/>
<path d="M92.3 192.4l1.8-.3v.6z"/>
</g>
<path d="M95.8 191.5l.5-.5h.9l.4 .5v.4l-.4 .5h-.5M97.2 192.4l.4 .5v.4l-.4 .5h-.9l-.5-.5M98.6 193.3v.5M99.5 191.5l.4-.5v2.8M99.5 193.8h.9M102.7 191h-.5l-.9 .9v1.4l.5 .5h.9l.4-.5v-.4l-.4-.5h-1.4M108.2 206.7h19.9v29.7h-19.9a19.4 19.4 0 0 1-3-7.8 10.4 10.4 0 0 1 2.5-6.2l1.2-1.8a9.8 9.8 0 0 0 2.3-7.1 22 22 0 0 0-3-6.8zM128.1 216h30.4v11h-30.4" fill="none" stroke="#231f20" stroke-width=".32"/>
<path d="M120.5 231l-.6 2.2-.7-.3z" fill="#231f20"/>
<g fill="none" stroke="#231f20" stroke-width=".32">
<path d="M128.1 204.1v2.3M130 204.9h4.8M136.6 204.1v10M136.6 215.2l.4 .5M136.6 204.9h3.1M136.9 214.3l-.3 .4M137 215.7h22.5l-1 1v1.6l-.2 .4-.3 .1h-5.7l-1.2 1.3h-11.9l-1 .5v1.9l1 .5h11.9l1.2 1.3 6 .1 .2 .4v1.6l1 1h-22.5M137 215.7v11.7M138.6 214.3l-1.3 1.4M140.3 214.3l-1.3 1.4M142 214.3l-1.3 1.4M143.7 214.3l-1.3 1.4"/>
<path d="M145.5 214.3l-1.4 1.4M147.2 214.3l-1.4 1.4M148.8 214.3l-1.3 1.4M150.6 214.3l-1.4 1.4M151.2 219.9h-8.1l-.6 .2M152.3 214.3l-1.4 1.4M152.9 218.8l-4.2 4.2M154 214.3l-1.4 1.4M154.6 218.8l-4.2 4.2M155.7 214.3l-1.4 1.4M156.3 218.8l-4.8 4.8M157.4 214.3l-1.4 1.4"/>
<path d="M158 218.8l-5.5 5.5M158.3 215.7v1.4h.2M158.3 216.2h.7M159.1 214.3l-1.4 1.4M160.8 214.3l-1.4 1.4M162.5 214.3l-4 4M164.2 214.3l-10 10M165.9 214.3l-10 10M166.4 217.2l-7.9 7.9M166.4 218.9l-7.7 7.7M167.6 214.3l-10 10M167.6 215.7h-1.2v7.5h.1v2.3h-.1l.1 2.6h2.7v.9h-3.2a1.48 1.48 0 0 1-1.4-2h-1.3v1.7"/>
<path d="M167.6 218.5l-.3 .4-.9 .1M119.5 233.1l-5.2 11.8h-1.7M136.6 223.1h4.6M136.6 220h6M137 227.4l-.4 .5M137.5 227.4l-.9 .9M139.2 227.4l-1.4 1.4M139.7 220.1l-1.5 1.5M140.9 227.4l-1.4 1.4M141.2 223l.6 .2h9.4M141.4 220.1l-2.7 2.7M142.6 227.4l-1.4 1.4"/>
<path d="M143.1 220.1l-3 2.9M144.3 227.4l-1.4 1.4M144.8 223.2v4.2M144.8 220.1l-3 2.9M146 227.4l-1.4 1.4M146.5 220.1l-2.9 2.9M146.6 228.8l.2 3.6a1.24 1.24 0 0 0 1 .9h1.3a1.5 1.5 0 0 0 1.2-1.3v-2.6a.68 .68 0 0 1 .7-.6M146.6 223.2v4.2M147.7 227.4l-1.4 1.4M148.2 220.1l-2.9 2.9M149.4 227.4l-1.3 1.4M149.9 220.1l-2.9 2.9"/>
<path d="M151.1 227.4l-1.4 1.4M152.1 224.2v3.2M152.8 227.4l-1.4 1.4M154 224.3v3.1M154.5 227.4l-1.3 1.4M156.2 227.4l-1.3 1.4M157.9 227.4l-1.3 1.4M158.3 226.9h.7M158.5 226h-.2v1.4M161.7 228.7v.1M161.7 228.7h3.5M163.3 227.1l-1.6 1.6"/>
<path d="M164 228.7v3.3l.1 .4a1.25 1.25 0 0 0 1.1 .9h1.3a1.5 1.5 0 0 0 1.1-1.3v-3M166.4 220.6l-8.1 8.2M166.4 222.3l-6.4 6.5M166.4 225.7l-1.8 1.8M166.4 227.4l-1.3 1.3M166.5 223.9l-3.1 3.1M167.5 228.1l-1 .9M167.6 228.1v-13.8h-31v14.5l25.1-.1M169.2 228.1l-.9 .9M105.5 244.9h.8a.64 .64 0 0 0 .4-.6 .64 .64 0 0 0-.4-.6h-.8v2.3M107.3 243.7v2.3h1.1M108.8 243.7v1.6a.61 .61 0 0 0 .6 .7 .61 .61 0 0 0 .6-.7v-1.6"/>
<path d="M111.9 244.3a.61 .61 0 0 0-.9-.5 1.55 1.55 0 0 0 .2 2.2 .68 .68 0 0 0 .7-.9h-.4"/>
</g>
<g fill="#231f20">
<path d="M128.1 204.9l1.9-.3v.6z"/>
<path d="M134.8 204.6l1.8 .3-1.8 .3z"/>
</g>
<path d="M128.1 198.5v7.9M130 199.3h8.8M147.9 199.3h8.8M158.5 198.5v17.2M140.1 204l.5-.4v2.7M140.1 206.3h.9M141.9 205.8v.5M143.3 204.9l-.4-.4v-.5l.4-.4h.9l.5 .4v.5l-.5 .4h-.9l-.4 .5v.4l.4 .5h.9l.5-.5v-.4l-.5-.5M147.4 203.6h-1.8v.9h1.4l.4 .4v.9l-.4 .5h-1l-.4-.5" fill="none" stroke="#231f20" stroke-width=".32"/>
<g fill="#231f20">
<path d="M128.1 199.3l1.9-.3v.6z"/>
<path d="M156.7 199l1.8 .3-1.8 .3z"/>
</g>
<g fill="none" stroke="#231f20" stroke-width=".32">
<path d="M140.6 197.9h-.5l-.9 .9v1.4l.5 .5h.9l.5-.5v-.4l-.5-.5h-1.4M144.2 197.9h-.4l-.9 .9v1.4l.4 .5h.9l.5-.5v-.4l-.5-.5h-1.3M147.4 197.9h-1.8v.9h1.4l.4 .5v.9l-.4 .5h-.9l-.5-.5M142 200.2v.5M140.5 239.6h.9M142 238h-1.5v3.3M142.3 238h1.6M143.1 238v3.3M144.5 239.6h1M146 238h-1.5v3.3h1.5M146.7 239.6h1.1a.82 .82 0 0 0 .6-.8 .82 .82 0 0 0-.6-.8h-1.1v3.3M147.6 239.6l.8 1.7"/>
<path d="M156.2 238h1.7M157.1 238v3.3M158.5 238v3.3M161.1 238v3.3l-1.7-3.3v3.3M163.6 238.8a.82 .82 0 0 0-.8-.8 .82 .82 0 0 0-.8 .8 2.07 2.07 0 0 0 .7 2.5 .94 .94 0 0 0 .9-1.2h-.6M138.1 241.3l.9-3.3 .9 3.3M138.4 240.2h1.2M151.7 241.3v-3.3l.9 3.3 1-3.3v3.3M154.1 241.3l1-3.3 .9 3.3M154.5 240.2h1.1"/>
</g>
<path d="M93.3 6.5h17M117.1 6.5h12M135.8 6.5h17.8" fill="none" stroke="#bd238f" stroke-width=".2"/>
<text font-size="4.9" fill="#bd238f" x="9.1" y="31.9">MECHANICAL DRAWING</text>
<g font-size="3.2" fill="#bd238f">
<text x="8.9" y="14.3">SAME SKY | MODEL: UJC-HP2-3-SMT-TR | DESCRIPTION: USB RECEPTACLE</text>
<text x="165.3" y="14.3">date 09/12/2024 | page 2 of 5</text>
</g>
<g font-size="2.8" fill="#63676b">
<text x="63.5" y="6.1">Additional Resources:</text>
<text x="113.3" y="6.1">|</text>
<text x="132.1" y="6.1">|</text>
</g>
<g font-size="2.8" fill="#bd238f">
<text x="93.3" y="6.1">Product Page</text>
<text x="117.1" y="6.1">3D Model</text>
<text x="135.8" y="6.1">PCB Footprint</text>
</g>
<g font-size="2.8" fill="#231f20">
<text x="8.9" y="40.2">units: mm</text>
<text x="123.9" y="41.7">DESCRIPTION</text>
<text x="152.1" y="41.7">MATERIAL</text>
<text x="180.3" y="41.7">PLATING/COLOR</text>
<text x="8.9" y="43.6">tolerance:</text>
<text x="8.9" y="47">X. ±0.50 mm</text>
<text x="123.9" y="46.6">insulator</text>
<text x="152.1" y="46.6">LCP (UL94V-0)</text>
<text x="180.3" y="46.6">black</text>
<text x="8.9" y="50.4">X.X ±0.30 mm</text>
<text x="8.9" y="53.8">X.XX ±0.20 mm</text>
<text x="123.9" y="51.5">shell</text>
<text x="152.1" y="51.5">stainless steel</text>
<text x="180.3" y="51.5">nickel</text>
<text x="8.9" y="57.1">X.XXX ±0.10 mm</text>
<text x="123.9" y="59.7">terminal</text>
<text x="152.1" y="59.7">copper alloy</text>
<text x="180.3" y="56.4">contact area:gold</text>
<text x="180.3" y="59.7">over nickel</text>
<text x="8.9" y="60.5">unless otherwise specif</text>
<text x="37.7" y="60.5">ied</text>
<text x="180.3" y="63.1">solder area: nickel</text>
<text x="94.1" y="269">sameskydevices.com</text>
</g>
</svg>
